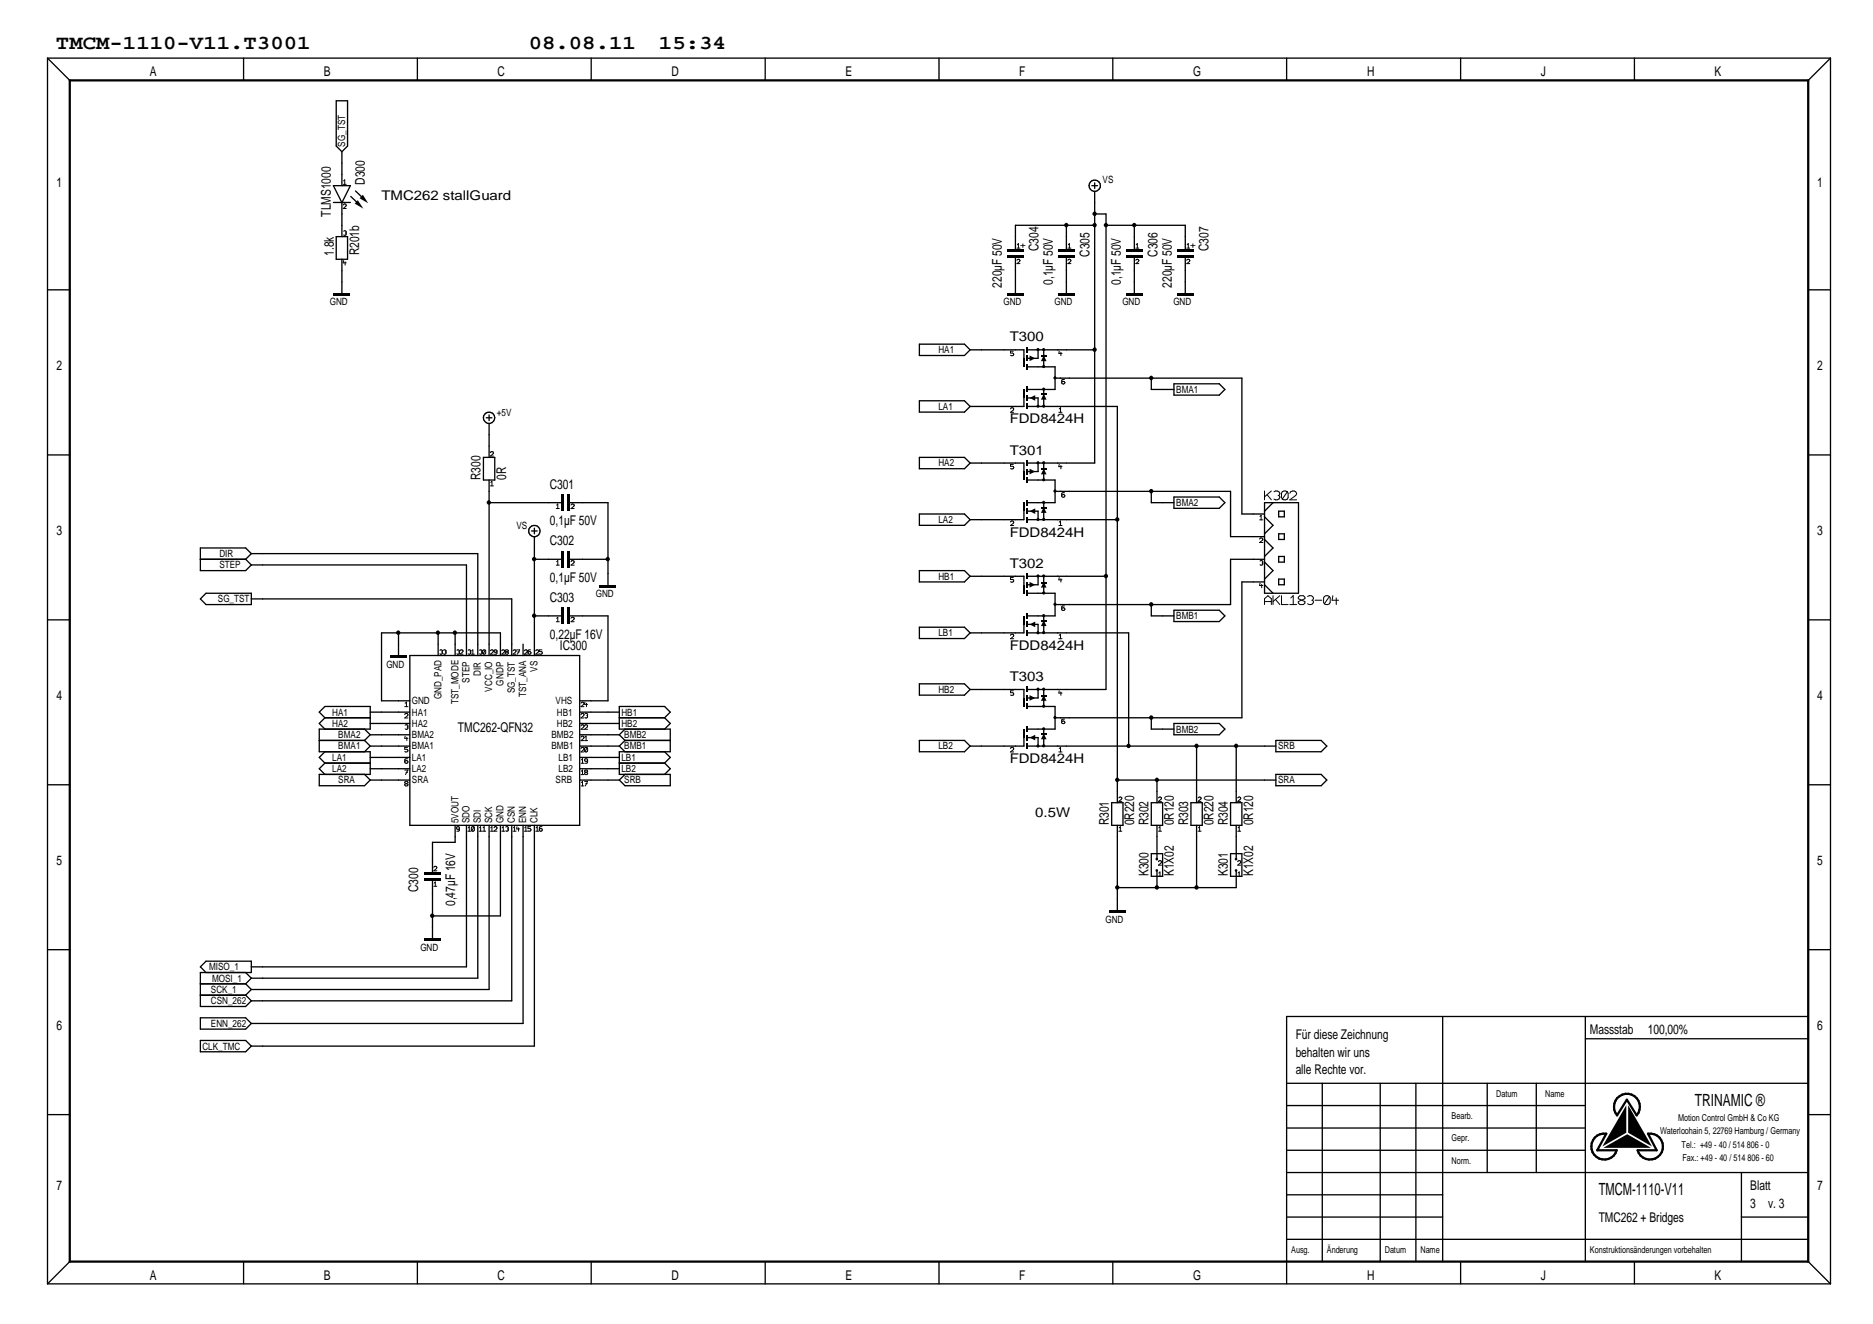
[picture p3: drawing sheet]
<svg xmlns="http://www.w3.org/2000/svg" width="420mm" height="297mm" viewBox="0 0 420 297" stroke-linecap="round" stroke-linejoin="round" font-family="sans-serif">
<g fill="none" stroke="#000" stroke-width=".3">
<path d="M10.7 13l5 5M10.7 13h399.9M10.7 13v275M54.6 13v5M93.6 13v5M132.6 13v5M171.7 13v5M210.6 13v5M249.6 13v5M288.6 13v5M327.6 13v5M366.6 13v5"/>
<path d="M410.6 13l-5 5M410.6 13v275M75.4 22.6h2.6v10.2l-1.3 1.2-1.3-1.2zM76.7 34v7.7M74.8 45.4h3.8M74.8 41.7h3.8l-1.9 3.8zM75.4 53.1h2.6v5.1h-2.6zM76.7 45.5v7.6M76.7 58.2v7.6M78.7 44.1l1.9 1.8M79.7 42.8l1.9 1.9M227.8 57.9v7.9"/>
<path d="M239.2 50.5v5.5M239.2 57.9v7.9M244.9 41.7h1.3M245.6 48h2.5v106.7h-17.8M245.6 42.9v61h-15.3M245.6 50.5h-17.8v5.5M245.6 41v1.3M248.1 50.5h17.8v5.5M254.5 50.5v5.5M254.5 57.9v7.9M265.9 57.9v7.9M10.7 65h5"/>
<path d="M206.2 77.2h10.2l1.2 1.3-1.2 1.3h-10.2zM217.6 78.5h12.1v1.9M230.3 78.5h15.3M232.9 78.5v1.9h-2.6M234.1 78.5v3.8M405.6 65h5M109.1 93.7h1.3M109.7 93.1v1.3M109.7 95v7.6M206.2 89.9h10.2l1.2 1.3-1.2 1.3h-10.2zM229.7 89.3v1.9h-12.1M230.3 82.3h6.4v5.1h-6.4"/>
<path d="M230.3 91.2h20.3v88.9M230.3 89.3h2.6v1.9M234.1 87.4v3.8M236.7 84.8h41.9v30.5h5.1M258.3 84.8v2.6h5M263.3 86.1h10.2l1.3 1.3-1.3 1.2h-10.2zM10.7 102.1h5M108.4 102.6h2.6v5.1h-2.6zM109.7 107.7v39.4M109.7 112.8h16.2M119.2 119.1h1.3M119.9 118.5v1.3"/>
<path d="M127.8 112.8h8.6v18.4M206.2 102.6h10.2l1.2 1.3-1.2 1.3h-10.2zM206.2 115.3h10.2l1.2 1.3-1.2 1.3h-10.2zM217.6 103.9h12.1v1.9M229.7 114.7v1.9h-12.1M230.3 107.7h6.4v5.1h-6.4M230.3 116.6h20.3M230.3 114.7h2.6v1.9M232.9 103.9v1.9h-2.6M234.1 103.9v3.8M234.1 112.8v3.8M236.7 110.2h39.3v10.2h7.7"/>
<path d="M258.3 110.2v2.6h5M263.3 111.5h10.2l1.3 1.3-1.3 1.2h-10.2zM283.7 112.8h7.6v20.3h-7.6zM283.7 116l1.9 1.9-1.9 1.9M285.6 112.8l-1.9 1.9M286.8 114.7h1.3v1.3h-1.3zM286.8 119.8h1.3v1.2h-1.3zM405.6 102.1h5M10.7 139.1h5M44.9 134.4l1.3-1.3h10.2v2.5h-10.2zM44.9 125.5h10.2M55.1 125.5l1.3 1.2"/>
<path d="M56.4 124.2l-1.3-1.3h-10.2v5.1h10.2l1.3-1.3M56.4 134.4h58.4v12.7M56.4 126.7h48.2v20.4M56.4 124.2l-1.3 1.3M56.4 124.2h50.8v22.9M119.9 125.5h6M119.9 138.2h6M119.9 120.4v26.7M127.8 125.5h8.6M127.8 138.2h8.6v19h-6.4M206.2 128h10.2l1.2 1.3-1.2 1.3h-10.2zM217.6 129.3h12.1v1.9"/>
<path d="M230.3 133.1h6.4v5.1h-6.4M230.3 129.3h17.8M232.9 129.3v1.9h-2.6M234.1 129.3v3.8M234.1 138.2v3.8M258.3 135.6v2.6h5M263.3 136.9h10.2l1.3 1.3-1.3 1.2h-10.2zM283.7 125.5h-7.7v10.1h-39.3M283.7 130.6h-5.1v30.4h-41.9M283.7 121l1.9 1.9-1.9 1.9M283.7 126.1l1.9 1.9-1.9 1.9M283.7 131.2l1.9 1.9"/>
<path d="M286.8 129.9h1.3v1.3h-1.3zM286.8 124.8h1.3v1.3h-1.3zM405.6 139.1h5M83 159.8h8.9M89.4 142v5.1M91.9 147.1h38.1v38.1h-38.1zM98.3 142v5.1M102.1 142v5.1M112.3 147.1v-5.1h-26.7v15.2h6.3M117.3 144.5v2.6M130 159.8h8.9M206.2 140.7h10.2l1.2 1.3-1.2 1.3h-10.2z"/>
<path d="M206.2 153.4h10.2l1.2 1.3-1.2 1.3h-10.2zM217.6 154.7h12.1v1.9M229.7 140.1v1.9h-12.1M230.3 158.5h6.4v5.1h-6.4M230.3 142h22.9v25.4M230.3 140.1h2.6v1.9M232.9 154.7v1.9h-2.6M234.1 154.7v3.8M10.7 176.1h5M71.6 166.1h10.2M72.9 161l-1.3-1.2 1.3-1.3h10.1v5.1h-11.4v5.1h11.4v5h-11.4v2.6h10.2l1.2-1.3M72.9 171.2h10.1"/>
<path d="M72.9 161h10.1M72.9 171.2l-1.3 1.3 1.3 1.2M72.9 168.7l-1.3 1.2 1.3 1.3M72.9 161l-1.3 1.3 1.3 1.3M81.8 173.7l1.2 1.3M81.8 166.1l1.2 1.3M81.8 163.6l1.2 1.2M83 175h8.9M83 167.4h8.9M83 164.8h8.9M83 167.4l-1.2 1.3M83 164.8l-1.2 1.3"/>
<path d="M83 172.5h8.9M83 169.9h8.9M83 162.3h8.9M130 175h8.9M130 167.4h8.9M130 164.8h8.9M130 172.5h8.9M130 169.9h8.9M130 162.3h8.9M138.9 167.4l1.3 1.3M138.9 164.8l1.3 1.3M138.9 171.2h10.2"/>
<path d="M138.9 161h10.2M140.2 173.7l-1.3 1.3M140.2 166.1l-1.3 1.3M140.2 166.1h10.2M140.2 163.6l-1.3 1.2M149.1 161l1.3-1.2-1.3-1.3h-10.2v5.1h11.5v5.1h-11.5v5h11.5v2.6h-10.2l-1.3-1.3M149.1 171.2l1.3 1.3-1.3 1.2M149.1 168.7l1.3 1.2-1.3 1.3M149.1 161l1.3 1.3-1.3 1.3M206.2 166.1h10.2l1.2 1.3-1.2 1.3h-10.2zM229.7 165.5v1.9h-12.1M230.3 167.4h55.9"/>
<path d="M230.3 165.5h2.6v1.9M234.1 163.6v3.8M250.6 175h35.6M258.3 161v2.6h5M259.5 175v5.1M263.3 162.3h10.2l1.3 1.3-1.3 1.2h-10.2zM268.4 167.4v12.7M277.3 167.4v12.7M286.2 173.7h10.2l1.2 1.3-1.2 1.3h-10.2zM286.2 166.1h10.2l1.2 1.3-1.2 1.3h-10.2zM405.6 176.1h5M97 197.6v13"/>
<path d="M102.1 185.2v3.8h-5.1v6.7M104.6 185.2v31.7h-48.2M107.2 185.2v34.3h-50.8M109.7 185.2v36.8h-53.3M112.3 185.2v20.3h-15.3M114.8 185.2v39.3h-58.4M117.3 185.2v44.4h-60.9M119.9 185.2v49.5h-63.5M249.4 180.1h2.5v5.1h-2.5zM250.6 185.2v19M258.3 180.1h2.5v5.1h-2.5zM258.3 191.5h2.5v5.1h-2.5z"/>
<path d="M259.5 185.2v7.6M259.5 195.3v3.8M267.2 180.1h2.5v5.1h-2.5zM268.4 185.2v13.9M276 180.1h2.6v5.1h-2.6zM276 191.5h2.6v5.1h-2.6zM277.3 185.2v7.6M277.3 195.3v3.8h-26.7M10.7 213.1h5M46.2 218.2l-1.3-1.3 1.3-1.3h10.2v2.6h-11.5v7.6h10.2l1.3-1.3M55.1 218.2l1.3 1.3M56.4 219.5l-1.3 1.2"/>
<path d="M405.6 213.1h5M44.9 228.3h10.2l1.3 1.3-1.3 1.3h-10.2zM44.9 233.4h10.2l1.3 1.3-1.3 1.3h-10.2zM44.9 223.3h10.2M44.9 220.7h10.2M55.1 223.3l1.3 1.2M55.1 220.7l1.3 1.3M56.4 222l-1.3 1.3M323.6 228v55M355.6 233h50M355.6 228v55M405.6 228h-117v60"/>
<path d="M10.7 250.1h5M288.6 248h67M288.6 253.1h67M288.6 258.1h67M288.6 243h117M296.6 243v40M309.6 243v40M317.6 243v40M333.6 243v20.1M344.6 243v20.1M405.6 250.1h5M288.6 268.1h35"/>
<path d="M288.6 273h35M288.6 278h117M288.6 263.1h117M390.6 273h15M390.6 263.1v19.9M10.7 288h399.9M15.7 283l-5 5M54.6 283v5M93.6 283v5M132.6 283v5M171.7 283v5M210.6 283v5"/>
<path d="M249.6 283v5M327.6 283v5M366.6 283v5M405.6 283l5 5"/>
<circle cx="245.6" cy="41.7" r="1.28"/>
<circle cx="109.7" cy="93.7" r="1.26"/>
<circle cx="119.9" cy="119.1" r="1.27"/>
</g>
<g fill="none" stroke="#000" stroke-width=".22">
<path d="M77 46a.33 .33 0 0 1 .4-.2 .33 .33 0 0 1 .2 .5l-.6 .5h.7M77 41.4h.7M77.1 58.5l-.1 .5h.7M77.1 51.9a.33 .33 0 0 1 .4-.1 .33 .33 0 0 1 .1 .5M77.1 40.6l.2-.3v1.1M77.4 58.7v.8M77.5 52.3h.1M77.6 52.3l.1 .2a.36 .36 0 0 1-.6 .2M228.1 58.4a.33 .33 0 0 1 .5-.2 .33 .33 0 0 1 .1 .5l-.6 .4h.7M228.1 55.7h.7M228.2 54.9l.3-.2v1M239.6 58.4a.33 .33 0 0 1 .4-.2 .33 .33 0 0 1 .1 .5l-.5 .4h.6"/>
<path d="M239.6 55.7h.6M239.6 54.9l.3-.2v1M254.8 58.4a.33 .33 0 0 1 .4-.2 .33 .33 0 0 1 .2 .5l-.6 .4h.7M254.8 55.7h.7M254.9 54.9l.2-.2v1M266.2 58.4a.33 .33 0 0 1 .5-.2 .33 .33 0 0 1 .1 .5l-.6 .4h.7M266.2 55.7h.7M266.3 54.9l.3-.2v1M227.3 78.8h-.6v.4h.4l.3 .3-.3 .3-.4-.1M237.6 78.8l-.1 .5h.7M238 79v.8M226.7 91.7a.37 .37 0 0 1 .4-.2 .37 .37 0 0 1 .3 .3l-.7 .7h.7"/>
<path d="M237.5 92.5h.7M237.6 91.7l.3-.2v1M238.8 85.1l-.6 .1v.7a.38 .38 0 0 0 .3 .3 .38 .38 0 0 0 .4-.3l-.1-.3a.4 .4 0 0 0-.6 .2M110 101.6l.1-.2h.5v.4l-.6 .5h.7M110 109h.7M110.1 108.2l.3-.2v1M124.8 114.1h.7M124.9 113.3l.2-.2v1M128.1 113.3l.1-.1a.38 .38 0 0 1 .6 .2l-.7 .7h.7M226.7 117.1a.37 .37 0 0 1 .4-.2 .37 .37 0 0 1 .3 .3l-.7 .7h.7M227.3 104.2h-.6v.4h.4l.3 .3-.3 .3-.4-.1M237.5 117.9h.7"/>
<path d="M237.6 117.1l.3-.2v1M237.6 104.2l-.1 .5h.7M238 104.4v.8M238.8 110.5l-.6 .1v.7a.38 .38 0 0 0 .3 .3 .38 .38 0 0 0 .4-.3l-.1-.3a.4 .4 0 0 0-.6 .2M282.6 116.6h.7M282.6 115.9l.3-.3v1M283.7 110.2v1.9M284.3 111l.9 1.1M285.2 110.2l-1.5 1.3M285.8 110.3a.8 .8 0 0 1 1.3 .5l-.2 .4M286.7 111.2h.2M286.9 111.2l.2 .3a.76 .76 0 0 1-.5 .7 .76 .76 0 0 1-.8-.2"/>
<path d="M288.8 110.3a.82 .82 0 0 0-1.3 .4v.9l.1 .4M288.8 110.3l.2 .4v.9a.82 .82 0 0 1-1.4 .4M288.8 110.3l-1.2 1.7M289.3 110.7a.78 .78 0 0 1 .9-.6 .78 .78 0 0 1 .7 .7l-.3 .4-1.3 .9h1.6M124.8 126.8h.7M124.8 139.5h.7M124.9 126l.2-.2v1M124.9 138.7l.2-.2v1M128.1 126l.1-.1a.38 .38 0 0 1 .6 .2l-.7 .7h.7M128.1 138.7l.1-.1a.38 .38 0 0 1 .6 .2l-.7 .7h.7M227.3 129.6h-.6v.4h.4l.3 .3-.3 .3-.4-.1M237.6 129.6l-.1 .5h.7"/>
<path d="M238 129.8v.8M238.8 135.9l-.6 .1v.7a.38 .38 0 0 0 .3 .3 .38 .38 0 0 0 .4-.3l-.1-.3a.4 .4 0 0 0-.6 .2M282.6 120.9a.37 .37 0 0 1 .4-.2 .37 .37 0 0 1 .3 .3l-.7 .7h.7M282.6 125.9a.38 .38 0 0 1 .4-.1 .38 .38 0 0 1 .3 .3l-.1 .2M282.6 130.9v.5h.7M283 131.1v.8M283.1 126.3h.1M283.2 126.3l.1 .2a.39 .39 0 0 1-.7 .2M283.7 135.6v-1.3l.7-.7 .8 .7v1.3M283.7 135h1.5M285.6 133.6v2M286.1 134.5l1 1.1"/>
<path d="M287.1 133.6l-1.5 1.4M287.5 133.6v2h1.5M289.3 135.6h1.6M289.5 134.2l.6-.6v2M291.2 134v.3l1.5 .7v.3l-.3 .3h-.8l-.4-.3v-.3l1.5-.7v-.3l-.3-.4h-.8zM293.3 133.8a.79 .79 0 0 1 .8-.1 .79 .79 0 0 1 .5 .6l-.1 .4M294.2 134.7h.3M294.5 134.7l.1 .4a.82 .82 0 0 1-1.3 .4M295 134.7h1.5M298.2 133.8l.2 .4v.9a.82 .82 0 0 1-1.3 .4M298.2 133.8a.82 .82 0 0 0-1.3 .4v.9l.2 .4M298.2 133.8l-1.1 1.7"/>
<path d="M299 133.6l-.2 1.1h1.5M299.8 134.2v1.4M90.8 158.5h.7M90.9 157.8l.3-.3v1M98.7 145.9h.5v.4M99.1 146.3h.1M99.2 146.3l.1 .2a.36 .36 0 0 1-.6 .2M99.5 145.9h.5v.4M99.9 146.3h.1M100 146.3l.1 .2a.36 .36 0 0 1-.6 .2M102.5 145.9h.5v.4M102.9 146.3h.1"/>
<path d="M103 146.3l.1 .2a.36 .36 0 0 1-.6 .2M103.2 146l.3-.2 .3 .1v.4l-.6 .5h.7M105 145.9h.5v.4M105.4 146.3h.1M105.5 146.3l.1 .2a.36 .36 0 0 1-.6 .2M105.7 146.8h.7M105.8 146l.3-.2v1M107.6 145.9h.5v.4M108 146.3h.1M108.1 146.3l.1 .2a.36 .36 0 0 1-.6 .2M108.9 145.9l.1 .6a.36 .36 0 0 1-.6 .2M108.9 145.9l-.4-.1-.2 .2 .1 .7"/>
<path d="M108.9 145.9l-.5 .8M110 146l.3-.2 .3 .1v.4l-.6 .5h.7M111.5 146.1a.34 .34 0 0 1-.4 .3 .34 .34 0 0 1-.3-.4l.3-.2 .4 .2-.1 .7-.5 .1M112.6 146l.2-.2 .3 .1v.4l-.5 .5h.6M113.4 145.9v.2l.6 .3-.1 .4h-.4l-.1-.4 .6-.3v-.2l-.1-.1zM115.1 146l.2-.2 .4 .1v.4l-.6 .5h.7M115.9 145.8h.7l-.5 1M116.2 146.3h.3M117.6 146l.3-.2 .3 .1v.4l-.6 .5h.7M119 145.8l-.5 .1-.1 .6a.33 .33 0 0 0 .5 .3 .33 .33 0 0 0 .1-.5 .36 .36 0 0 0-.6 .1M120.2 146l.2-.2 .4 .1v.4l-.6 .5h.7M121.6 145.8h-.6v.4h.4l.3 .2-.3 .4-.4-.1"/>
<path d="M130.3 157.8a.33 .33 0 0 1 .5-.3 .33 .33 0 0 1 .1 .5l-.6 .5h.7M131.2 157.5l-.1 .5h.7M131.6 157.8v.7M226.7 142.5a.37 .37 0 0 1 .4-.2 .37 .37 0 0 1 .3 .3l-.7 .7h.7M227.3 155h-.6v.4h.4l.3 .3-.3 .3-.4-.1M237.5 143.3h.7M237.6 142.5l.3-.2v1M237.6 155l-.1 .5h.7M238 155.2v.8M90.8 175.5l.2-.2 .5 .2v.1l-.7 .4 .2 .3h.3l.2-.3-.7-.4zM90.8 172.8h.7l-.5 1M90.8 160.3a.38 .38 0 0 1 .4-.2 .38 .38 0 0 1 .3 .2l-.1 .3-.6 .5h.7"/>
<path d="M90.9 162.7h.5v.4M90.9 165.1l-.1 .6h.7M91.1 173.3h.3M91.3 165.4v.8M91.3 163.1h.1M91.4 167.7h-.6v.4h.5l.2 .3-.2 .3-.5-.1M91.4 170.2l-.5 .1-.1 .7a.38 .38 0 0 0 .4 .2 .38 .38 0 0 0 .3-.2l-.1-.3a.4 .4 0 0 0-.6 .2M91.4 163.1v.4h-.5M130.3 167.9a.33 .33 0 0 1 .5-.2 .33 .33 0 0 1 .1 .5l-.6 .5h.7M130.3 176.3h.7M130.3 173.8h.7M130.3 171.2h.7"/>
<path d="M130.3 160.3a.33 .33 0 0 1 .5-.2 .33 .33 0 0 1 .1 .5l-.6 .5h.7M130.3 162.9a.33 .33 0 0 1 .5-.3 .33 .33 0 0 1 .1 .5l-.6 .5h.7M130.3 165.4a.33 .33 0 0 1 .5-.2 .33 .33 0 0 1 .1 .5l-.6 .5h.7M130.4 170.5l.3-.3v1M130.4 173l.3-.2v1M130.4 175.6l.3-.3v1M131.1 175.3h.7l-.5 1M131.1 162.9a.33 .33 0 0 1 .5-.3 .33 .33 0 0 1 .1 .5l-.6 .5h.7M131.1 166.2h.7M131.2 160.1a.33 .33 0 0 1 .5 0 .33 .33 0 0 1 0 .5M131.2 165.4l.3-.3v1.1M131.3 172.8l-.2 .3 .7 .3-.2 .4-.5-.2v-.2l.7-.3-.2-.3z"/>
<path d="M131.4 175.8h.3M131.6 160.6h.1M131.7 167.8l.1 .6a.36 .36 0 0 1-.6 .2M131.7 167.8a.36 .36 0 0 0-.6 .1l.1 .7M131.7 160.6l.1 .2a.36 .36 0 0 1-.6 .2M131.7 167.8l-.5 .8M131.8 170.6a.33 .33 0 0 1-.4 .2 .33 .33 0 0 1-.2-.5 .36 .36 0 0 1 .6 .2l-.1 .7h-.5M226.7 167.9a.37 .37 0 0 1 .4-.2 .37 .37 0 0 1 .3 .3l-.7 .7h.7M237.5 168.7h.7M237.6 167.9l.3-.2v1M238.8 161.3l-.6 .1v.7a.38 .38 0 0 0 .3 .3 .38 .38 0 0 0 .4-.3l-.1-.3a.4 .4 0 0 0-.6 .2M251 179l.2-.2 .4 .1v.4l-.6 .5h.7"/>
<path d="M259.9 179l.2-.2 .4 .1v.4l-.6 .5h.7M268.8 179l.2-.2 .4 .1v.4l-.6 .5h.6M277.7 179l.2-.2 .3 .1v.4l-.5 .5h.6M97.3 194.6a.33 .33 0 0 1 .5-.2 .33 .33 0 0 1 .1 .5l-.6 .5h.7M97.3 198.8h.7M97.4 198.1l.3-.2v.9M103.1 185.8a.33 .33 0 0 1-.5 .2 .33 .33 0 0 1-.1-.5 .36 .36 0 0 1 .6 .2l-.1 .7-.5 .1M104.9 186.5h.7M105 185.7l.3-.2v1M106.3 185.5l.1 .7a.36 .36 0 0 1-.6 .2M106.3 185.5a.36 .36 0 0 0-.6 .2l.1 .7M106.3 185.5l-.5 .9"/>
<path d="M107.5 186.5h.7M107.6 185.7l.2-.2v1M108.3 186.5h.7M108.4 185.7l.2-.2v1M110 186.5h.7M110.1 185.7l.3-.2v1M110.8 185.7a.33 .33 0 0 1 .5-.2 .33 .33 0 0 1 .1 .5l-.6 .5h.7M112.6 186.5h.6M112.6 185.7l.3-.2v1M113.4 185.5a.33 .33 0 0 1 .5 0 .33 .33 0 0 1 0 .5M113.9 186h.1M113.9 186l.1 .2a.36 .36 0 0 1-.6 .2"/>
<path d="M115.1 186.5h.7M115.2 185.7l.2-.2v1M116 185.5l-.1 .5h.7M116.3 185.7v.8M117.6 186.5h.7M117.7 185.7l.3-.2v1M119 185.5h-.6v.4h.5l.2 .2-.2 .4-.5-.1M120.2 186.5h.7M120.3 185.7l.2-.2v1M121.6 185.5h-.5l-.1 .7a.33 .33 0 0 0 .4 .3 .33 .33 0 0 0 .2-.5 .36 .36 0 0 0-.6 .1M251 186.5h.7M251.1 185.7l.2-.2v1"/>
<path d="M259.9 186.5h.7M259.9 193.3a.33 .33 0 0 1 .4-.2 .33 .33 0 0 1 .2 .5l-.6 .5h.7M259.9 196.6h.7M260 185.7l.2-.2v1M260 195.9l.2-.3v1M268.8 186.5h.6M268.8 185.7l.3-.2v1M277.7 193.3a.33 .33 0 0 1 .4-.2 .33 .33 0 0 1 .1 .5l-.5 .5h.6M277.7 186.5h.6M277.7 196.6h.6M277.7 185.7l.3-.2v1M277.7 195.9l.3-.3v1"/>
</g>
<g fill="#000">
<path d="M80.3 44.9l1.2 1.9-1.9-1.1zM81.4 43.7l1.2 1.9-1.9-1.1zM231 89.3l1.2-.7v1.3zM231 79.8l1.2 .6-1.2 .6zM234.1 88.4l.7 1.3h-1.3zM234.1 79.8l.7 1.2h-1.3zM231 114.7l1.2-.7v1.3zM231 105.2l1.2 .6-1.2 .6zM234.1 113.8l.7 1.3h-1.3zM234.1 105.2l.7 1.2h-1.3zM231 130.6l1.2 .6-1.2 .6zM234.1 130.6l.7 1.2h-1.3z"/>
<path d="M231 156l1.2 .6-1.2 .6zM231 140.1l1.2-.7v1.3zM234.1 156l.7 1.2h-1.3zM234.1 139.2l.7 1.3h-1.3zM231 165.5l1.2-.7v1.3zM234.1 164.6l.7 1.3h-1.3zM364.8 247.9v6.2l-5.4 3.1zM359.7 257.5l5.3-3 5.4 3zM365.2 247.9l5.4 9.3-5.4-3.1z"/>
<path d="M225.9 57.2h3.8v.7h-3.8z" fill-rule="evenodd"/>
<path d="M225.9 56h3.8v.6h-3.8z" fill-rule="evenodd"/>
<path d="M237.3 57.2h3.8v.7h-3.8z" fill-rule="evenodd"/>
<path d="M237.3 56h3.8v.6h-3.8z" fill-rule="evenodd"/>
<path d="M252.5 57.2h3.9v.7h-3.9z" fill-rule="evenodd"/>
<path d="M252.5 56h3.9v.6h-3.9z" fill-rule="evenodd"/>
<path d="M264 57.2h3.8v.7h-3.8z" fill-rule="evenodd"/>
<path d="M264 56h3.8v.6h-3.8z" fill-rule="evenodd"/>
<path d="M74.8 65.8h3.8v.6h-3.8z" fill-rule="evenodd"/>
<path d="M225.9 65.8h3.8v.6h-3.8z" fill-rule="evenodd"/>
<path d="M230.2 77.9h.3v1.2h-.3z" fill-rule="evenodd"/>
<path d="M230.2 79.8h.3v1.2h-.3z" fill-rule="evenodd"/>
<path d="M233.5 79.8h1.3v.3h-1.3z" fill-rule="evenodd"/>
<path d="M237.3 65.8h3.8v.6h-3.8z" fill-rule="evenodd"/>
<path d="M252.5 65.8h3.9v.6h-3.9z" fill-rule="evenodd"/>
<path d="M264 65.8h3.8v.6h-3.8z" fill-rule="evenodd"/>
<path d="M229.6 87.4h.3v1.9h-.3z" fill-rule="evenodd"/>
<path d="M229.6 80.4h.3v1.9h-.3z" fill-rule="evenodd"/>
<path d="M230.2 90.6h.3v1.2h-.3z" fill-rule="evenodd"/>
<path d="M230.2 88.6h.3v1.3h-.3z" fill-rule="evenodd"/>
<path d="M230.2 86.7h.3v1.3h-.3z" fill-rule="evenodd"/>
<path d="M230.2 81.7h.3v1.2h-.3z" fill-rule="evenodd"/>
<path d="M233.5 88.3h1.3v.3h-1.3z" fill-rule="evenodd"/>
<path d="M125.9 110.9h.6v3.8h-.6z" fill-rule="evenodd"/>
<path d="M127.2 110.9h.6v3.8h-.6z" fill-rule="evenodd"/>
<path d="M229.6 112.8h.3v1.9h-.3z" fill-rule="evenodd"/>
<path d="M229.6 105.8h.3v1.9h-.3z" fill-rule="evenodd"/>
<path d="M230.2 116h.3v1.2h-.3z" fill-rule="evenodd"/>
<path d="M230.2 114h.3v1.3h-.3z" fill-rule="evenodd"/>
<path d="M230.2 112.1h.3v1.3h-.3z" fill-rule="evenodd"/>
<path d="M230.2 103.3h.3v1.2h-.3z" fill-rule="evenodd"/>
<path d="M230.2 105.2h.3v1.2h-.3z" fill-rule="evenodd"/>
<path d="M230.2 107.1h.3v1.2h-.3z" fill-rule="evenodd"/>
<path d="M233.5 105.2h1.3v.3h-1.3z" fill-rule="evenodd"/>
<path d="M233.5 113.7h1.3v.3h-1.3z" fill-rule="evenodd"/>
<path d="M125.9 136.3h.6v3.8h-.6z" fill-rule="evenodd"/>
<path d="M125.9 123.6h.6v3.8h-.6z" fill-rule="evenodd"/>
<path d="M127.2 136.3h.6v3.8h-.6z" fill-rule="evenodd"/>
<path d="M127.2 123.6h.6v3.8h-.6z" fill-rule="evenodd"/>
<path d="M134.5 131.2h3.8v.6h-3.8z" fill-rule="evenodd"/>
<path d="M229.6 138.2h.3v1.9h-.3z" fill-rule="evenodd"/>
<path d="M229.6 131.2h.3v1.9h-.3z" fill-rule="evenodd"/>
<path d="M230.2 139.4h.3v1.3h-.3z" fill-rule="evenodd"/>
<path d="M230.2 137.5h.3v1.3h-.3z" fill-rule="evenodd"/>
<path d="M230.2 128.7h.3v1.2h-.3z" fill-rule="evenodd"/>
<path d="M230.2 130.6h.3v1.2h-.3z" fill-rule="evenodd"/>
<path d="M230.2 132.5h.3v1.2h-.3z" fill-rule="evenodd"/>
<path d="M233.5 130.6h1.3v.3h-1.3z" fill-rule="evenodd"/>
<path d="M233.5 139.1h1.3v.3h-1.3z" fill-rule="evenodd"/>
<path d="M87.5 147.1h3.8v.6h-3.8z" fill-rule="evenodd"/>
<path d="M229.6 156.6h.3v1.9h-.3z" fill-rule="evenodd"/>
<path d="M230.2 154.1h.3v1.2h-.3z" fill-rule="evenodd"/>
<path d="M230.2 156h.3v1.2h-.3z" fill-rule="evenodd"/>
<path d="M230.2 157.9h.3v1.2h-.3z" fill-rule="evenodd"/>
<path d="M230.2 141.4h.3v1.2h-.3z" fill-rule="evenodd"/>
<path d="M233.5 156h1.3v.3h-1.3z" fill-rule="evenodd"/>
<path d="M229.6 163.6h.3v1.9h-.3z" fill-rule="evenodd"/>
<path d="M230.2 166.8h.3v1.2h-.3z" fill-rule="evenodd"/>
<path d="M230.2 164.8h.3v1.3h-.3z" fill-rule="evenodd"/>
<path d="M230.2 162.9h.3v1.3h-.3z" fill-rule="evenodd"/>
<path d="M233.5 164.5h1.3v.3h-1.3z" fill-rule="evenodd"/>
<path d="M95.1 195.7h3.8v.6h-3.8z" fill-rule="evenodd"/>
<path d="M95.1 196.9h3.8v.7h-3.8z" fill-rule="evenodd"/>
<path d="M95.1 210.6h3.8v.6h-3.8z" fill-rule="evenodd"/>
<path d="M248.7 204.2h3.8v.7h-3.8z" fill-rule="evenodd"/>
<circle cx="239.2" cy="50.5" r=".49"/>
<circle cx="245.5" cy="48" r=".49"/>
<circle cx="245.5" cy="50.5" r=".49"/>
<circle cx="248.1" cy="50.5" r=".49"/>
<circle cx="254.4" cy="50.5" r=".49"/>
<circle cx="232.8" cy="78.4" r=".36"/>
<circle cx="234.1" cy="78.4" r=".36"/>
<circle cx="245.5" cy="78.4" r=".49"/>
<circle cx="232.9" cy="91.1" r=".34"/>
<circle cx="234.1" cy="91.1" r=".36"/>
<circle cx="234.1" cy="87.3" r=".36"/>
<circle cx="234.1" cy="82.2" r=".36"/>
<circle cx="236.7" cy="84.8" r=".36"/>
<circle cx="258.2" cy="84.8" r=".49"/>
<circle cx="109.6" cy="112.7" r=".49"/>
<circle cx="232.8" cy="103.8" r=".36"/>
<circle cx="232.9" cy="116.5" r=".34"/>
<circle cx="234.1" cy="116.5" r=".36"/>
<circle cx="234.1" cy="107.6" r=".36"/>
<circle cx="234.1" cy="103.8" r=".36"/>
<circle cx="234.1" cy="112.7" r=".36"/>
<circle cx="236.7" cy="110.2" r=".36"/>
<circle cx="250.6" cy="116.5" r=".49"/>
<circle cx="258.2" cy="110.2" r=".49"/>
<circle cx="119.8" cy="138.1" r=".49"/>
<circle cx="119.8" cy="125.4" r=".49"/>
<circle cx="136.3" cy="125.4" r=".49"/>
<circle cx="232.8" cy="129.2" r=".36"/>
<circle cx="234.1" cy="138.1" r=".36"/>
<circle cx="234.1" cy="133" r=".36"/>
<circle cx="234.1" cy="129.2" r=".36"/>
<circle cx="236.7" cy="135.6" r=".36"/>
<circle cx="248.1" cy="129.2" r=".49"/>
<circle cx="258.2" cy="135.6" r=".49"/>
<circle cx="89.3" cy="141.9" r=".49"/>
<circle cx="98.2" cy="141.9" r=".49"/>
<circle cx="102" cy="141.9" r=".49"/>
<circle cx="232.8" cy="154.6" r=".36"/>
<circle cx="232.8" cy="142" r=".36"/>
<circle cx="234.1" cy="158.4" r=".36"/>
<circle cx="234.1" cy="141.9" r=".36"/>
<circle cx="234.1" cy="154.6" r=".36"/>
<circle cx="232.8" cy="167.4" r=".36"/>
<circle cx="234.1" cy="163.5" r=".36"/>
<circle cx="234.1" cy="167.3" r=".36"/>
<circle cx="236.7" cy="161" r=".36"/>
<circle cx="250.6" cy="175" r=".49"/>
<circle cx="253.2" cy="167.3" r=".49"/>
<circle cx="258.2" cy="161" r=".49"/>
<circle cx="259.5" cy="175" r=".49"/>
<circle cx="268.4" cy="167.3" r=".49"/>
<circle cx="277.3" cy="167.3" r=".49"/>
<circle cx="250.6" cy="199.1" r=".49"/>
<circle cx="259.5" cy="192.7" r=".3"/>
<circle cx="259.5" cy="195.3" r=".3"/>
<circle cx="259.5" cy="199.1" r=".49"/>
<circle cx="268.4" cy="199.1" r=".49"/>
<circle cx="277.3" cy="192.7" r=".3"/>
<circle cx="277.3" cy="195.3" r=".3"/>
<circle cx="96.9" cy="205.4" r=".49"/>
</g>
<path d="M15.7 18h389.9v265h-389.9zM357.7 255.2a2.95 2.95 0 0 1 2.6-.9l-2 3.8h4.4a2.92 2.92 0 0 1-4.3 1.7 2.92 2.92 0 0 1-.7-4.6zM362.8 246.3a2.92 2.92 0 0 1 4.1-.2 2.92 2.92 0 0 1 .2 4.1l-2.2-3.5-2.2 3.5a3.1 3.1 0 0 1 .1-3.9zM369.7 254.3a2.92 2.92 0 0 1 3.3 2.3 2.92 2.92 0 0 1-2.1 3.4 2.92 2.92 0 0 1-3.5-1.9h4.2z" fill="none" stroke="#000" stroke-width=".51"/>
<g font-size="4.5">
<text x="12.6" y="10.9">TMCM-1110-V11.T3001</text>
<text x="118.6" y="10.9">08.08.11</text>
<text x="147.8" y="10.9">15:34</text>
</g>
<g font-size="3.8">
<text x="380.2" y="248">TRINAMIC ®</text>
<text x="358.6" y="268.1">TMCM-1110-V11</text>
</g>
<g font-size="3">
<text x="33.6" y="17.1">A</text>
<text x="72.6" y="17.1">B</text>
<text x="111.6" y="17.1">C</text>
<text x="150.7" y="17.1">D</text>
<text x="189.6" y="17.1">E</text>
<text x="228.6" y="17.1">F</text>
<text x="267.6" y="17.1">G</text>
<text x="306.7" y="17.1">H</text>
<text x="345.6" y="17.1">J</text>
<text x="384.6" y="17.1">K</text>
<text x="81.9" y="41.4" transform="rotate(-90 81.9 41.4)">D300</text>
<text x="12.6" y="42">1</text>
<text x="85.6" y="44.8">TMC262 stallGuard</text>
<text x="407.6" y="42">1</text>
<text x="74.2" y="48.6" transform="rotate(-90 74.2 48.6)">TLMS1000</text>
<text x="74.9" y="57.4" transform="rotate(-90 74.9 57.4)">1.8k</text>
<text x="80.6" y="57.3" transform="rotate(-90 80.6 57.3)">R201b</text>
<text x="233" y="56.3" transform="rotate(-90 233 56.3)">C304</text>
<text x="244.4" y="57.6" transform="rotate(-90 244.4 57.6)">C305</text>
<text x="259.7" y="57.6" transform="rotate(-90 259.7 57.6)">C306</text>
<text x="271.1" y="56.3" transform="rotate(-90 271.1 56.3)">C307</text>
<text x="224.7" y="64.6" transform="rotate(-90 224.7 64.6)">220µF 50V</text>
<text x="236.2" y="63.9" transform="rotate(-90 236.2 63.9)">0,1µF 50V</text>
<text x="251.4" y="63.9" transform="rotate(-90 251.4 63.9)">0,1µF 50V</text>
<text x="262.8" y="64.6" transform="rotate(-90 262.8 64.6)">220µF 50V</text>
<text x="226.5" y="76.6">T300</text>
<text x="12.6" y="83.1">2</text>
<text x="407.6" y="83.1">2</text>
<text x="226.5" y="95">FDD8424H</text>
<text x="226.5" y="102">T301</text>
<text x="107.8" y="107.7" transform="rotate(-90 107.8 107.7)">R300</text>
<text x="113.5" y="107.7" transform="rotate(-90 113.5 107.7)">0R</text>
<text x="123.3" y="109.6">C301</text>
<text x="123.3" y="117.9">0,1µF 50V</text>
<text x="12.6" y="120.1">3</text>
<text x="123.3" y="122.3">C302</text>
<text x="226.5" y="120.4">FDD8424H</text>
<text x="407.6" y="120.1">3</text>
<text x="123.3" y="130.6">0,1µF 50V</text>
<text x="226.5" y="127.4">T302</text>
<text x="123.3" y="135">C303</text>
<text x="123.3" y="143.3">0,22µF 16V</text>
<text x="125.6" y="145.9">IC300</text>
<text x="226.5" y="145.8">FDD8424H</text>
<text x="226.5" y="152.8">T303</text>
<text x="12.6" y="157.1">4</text>
<text x="407.6" y="157.1">4</text>
<text x="102.7" y="164.2">TMC262-QFN32</text>
<text x="226.5" y="171.2">FDD8424H</text>
<text x="232.2" y="183.3">0.5W</text>
<text x="248.7" y="185.2" transform="rotate(-90 248.7 185.2)">R301</text>
<text x="254.5" y="185.2" transform="rotate(-90 254.5 185.2)">0R220</text>
<text x="257.6" y="185.2" transform="rotate(-90 257.6 185.2)">R302</text>
<text x="263.3" y="185.2" transform="rotate(-90 263.3 185.2)">0R120</text>
<text x="266.5" y="185.2" transform="rotate(-90 266.5 185.2)">R303</text>
<text x="272.2" y="185.2" transform="rotate(-90 272.2 185.2)">0R220</text>
<text x="275.4" y="185.2" transform="rotate(-90 275.4 185.2)">R304</text>
<text x="281.1" y="185.2" transform="rotate(-90 281.1 185.2)">0R120</text>
<text x="12.6" y="194.1">5</text>
<text x="257.6" y="196.6" transform="rotate(-90 257.6 196.6)">K300</text>
<text x="263.3" y="196.6" transform="rotate(-90 263.3 196.6)">K1X02</text>
<text x="275.4" y="196.6" transform="rotate(-90 275.4 196.6)">K301</text>
<text x="281.1" y="196.6" transform="rotate(-90 281.1 196.6)">K1X02</text>
<text x="407.6" y="194.1">5</text>
<text x="93.8" y="200.1" transform="rotate(-90 93.8 200.1)">C300</text>
<text x="102.1" y="203.3" transform="rotate(-90 102.1 203.3)">0,47µF 16V</text>
<text x="12.6" y="231.1">6</text>
<text x="290.6" y="233">Für diese Zeichnung</text>
<text x="356.6" y="232">Massstab</text>
<text x="369.6" y="232">100,00%</text>
<text x="407.6" y="231.1">6</text>
<text x="290.6" y="237.1">behalten wir uns</text>
<text x="290.6" y="241">alle Rechte vor.</text>
<text x="12.6" y="267">7</text>
<text x="392.6" y="267">Blatt</text>
<text x="407.6" y="267">7</text>
<text x="358.6" y="274.1">TMC262 + Bridges</text>
<text x="392.6" y="271.1">3</text>
<text x="396.6" y="271.1">v. 3</text>
<text x="33.6" y="287.1">A</text>
<text x="72.6" y="287.1">B</text>
<text x="111.6" y="287.1">C</text>
<text x="150.7" y="287.1">D</text>
<text x="189.6" y="287.1">E</text>
<text x="228.6" y="287.1">F</text>
<text x="267.6" y="287.1">G</text>
<text x="306.7" y="287.1">H</text>
<text x="345.6" y="287.1">J</text>
<text x="384.6" y="287.1">K</text>
</g>
<g font-size="2.2">
<text x="77.4" y="32.9" transform="rotate(-90 77.4 32.9)">SG_TST</text>
<text x="247.3" y="41.1">VS</text>
<text x="230.2" y="55.6" transform="rotate(-90 230.2 55.6)">+</text>
<text x="268.3" y="55.6" transform="rotate(-90 268.3 55.6)">+</text>
<text x="74" y="68.5">GND</text>
<text x="225.1" y="68.5">GND</text>
<text x="236.5" y="68.5">GND</text>
<text x="251.8" y="68.5">GND</text>
<text x="263.2" y="68.5">GND</text>
<text x="210.5" y="79.2">HA1</text>
<text x="263.9" y="88.1">BMA1</text>
<text x="111.5" y="93.2">+5V</text>
<text x="210.5" y="91.9">LA1</text>
<text x="210.5" y="104.6">HA2</text>
<text x="263.9" y="113.5">BMA2</text>
<text x="115.9" y="118.6">VS</text>
<text x="210.5" y="117.3">LA2</text>
<text x="49.2" y="125">DIR</text>
<text x="49.2" y="127.5">STEP</text>
<text x="210.5" y="130">HB1</text>
<text x="48.9" y="135.1">SG_TST</text>
<text x="133.7" y="133.9">GND</text>
<text x="210.5" y="142.7">LB1</text>
<text x="263.9" y="138.9">BMB1</text>
<text x="86.7" y="149.8">GND</text>
<text x="105.4" y="153.2" transform="rotate(-90 105.4 153.2)">STEP</text>
<text x="107.9" y="151.6" transform="rotate(-90 107.9 151.6)">DIR</text>
<text x="110.4" y="155.2" transform="rotate(-90 110.4 155.2)">VCC_IO</text>
<text x="113" y="153.8" transform="rotate(-90 113 153.8)">GNDP</text>
<text x="115.5" y="155.6" transform="rotate(-90 115.5 155.6)">SG_TST</text>
<text x="120.6" y="150.7" transform="rotate(-90 120.6 150.7)">VS</text>
<text x="210.5" y="155.4">HB2</text>
<text x="74.5" y="160.5">HA1</text>
<text x="92.4" y="160.5">HA1</text>
<text x="92.4" y="158">GND</text>
<text x="99" y="156.9" transform="rotate(-90 99 156.9)">GND_PAD</text>
<text x="102.8" y="158" transform="rotate(-90 102.8 158)">TST_MODE</text>
<text x="118.1" y="156.4" transform="rotate(-90 118.1 156.4)">TST_ANA</text>
<text x="124.6" y="158">VHS</text>
<text x="124.9" y="160.5">HB1</text>
<text x="139.4" y="160.5">HB1</text>
<text x="74.5" y="163.1">HA2</text>
<text x="75.9" y="165.6">BMA2</text>
<text x="92.4" y="165.6">BMA2</text>
<text x="92.4" y="163.1">HA2</text>
<text x="123.7" y="165.6">BMB2</text>
<text x="124.9" y="163.1">HB2</text>
<text x="139.4" y="163.1">HB2</text>
<text x="140" y="165.6">BMB2</text>
<text x="263.9" y="164.3">BMB2</text>
<text x="74.5" y="173.2">LA2</text>
<text x="74.5" y="170.7">LA1</text>
<text x="75.9" y="168.1">BMA1</text>
<text x="92.4" y="173.2">LA2</text>
<text x="92.4" y="170.7">LA1</text>
<text x="92.4" y="168.1">BMA1</text>
<text x="123.7" y="168.1">BMB1</text>
<text x="125.3" y="173.2">LB2</text>
<text x="125.3" y="170.7">LB1</text>
<text x="139.4" y="173.2">LB2</text>
<text x="139.4" y="170.7">LB1</text>
<text x="140" y="168.1">BMB1</text>
<text x="210.5" y="168.1">LB2</text>
<text x="286.7" y="168.1">SRB</text>
<text x="75.9" y="175.8">SRA</text>
<text x="92.4" y="175.8">SRA</text>
<text x="124.6" y="175.8">SRB</text>
<text x="140" y="175.8">SRB</text>
<text x="286.7" y="175.8">SRA</text>
<text x="102.8" y="184.7" transform="rotate(-90 102.8 184.7)">5VOUT</text>
<text x="105.4" y="184.7" transform="rotate(-90 105.4 184.7)">SDO</text>
<text x="107.9" y="184.7" transform="rotate(-90 107.9 184.7)">SDI</text>
<text x="110.4" y="184.7" transform="rotate(-90 110.4 184.7)">SCK</text>
<text x="113" y="184.7" transform="rotate(-90 113 184.7)">GND</text>
<text x="115.5" y="184.7" transform="rotate(-90 115.5 184.7)">CSN</text>
<text x="118.1" y="184.7" transform="rotate(-90 118.1 184.7)">ENN</text>
<text x="120.6" y="184.7" transform="rotate(-90 120.6 184.7)">CLK</text>
<text x="248" y="207">GND</text>
<text x="94.3" y="213.3">GND</text>
<text x="46.9" y="217.7">MISO_1</text>
<text x="47.6" y="220.2">MOSI_1</text>
<text x="47.3" y="225.3">CSN_262</text>
<text x="47.3" y="222.8">SCK_1</text>
<text x="47.3" y="230.4">ENN_262</text>
<text x="45.4" y="235.5">CLK_TMC</text>
</g>
<g font-size="2.1">
<text x="325.6" y="251">Bearb.</text>
<text x="335.7" y="246">Datum</text>
<text x="346.6" y="246">Name</text>
<text x="376.5" y="251.5">Motion Control GmbH &amp; Co KG</text>
<text x="325.6" y="256">Gepr.</text>
<text x="372.4" y="254.5">Waterloohain 5, 22769 Hamburg / Germany</text>
<text x="377.2" y="257.5">Tel.: +49 - 40 / 514 806 - 0</text>
<text x="325.6" y="261.1">Norm.</text>
<text x="377.4" y="260.5">Fax.: +49 - 40 / 514 806 - 60</text>
<text x="289.6" y="281.1">Ausg.</text>
<text x="297.6" y="281.1">Änderung</text>
<text x="310.6" y="281.1">Datum</text>
<text x="318.6" y="281.1">Name</text>
<text x="356.6" y="281.1">Konstruktionsänderungen vorbehalten</text>
</g>
</svg>
